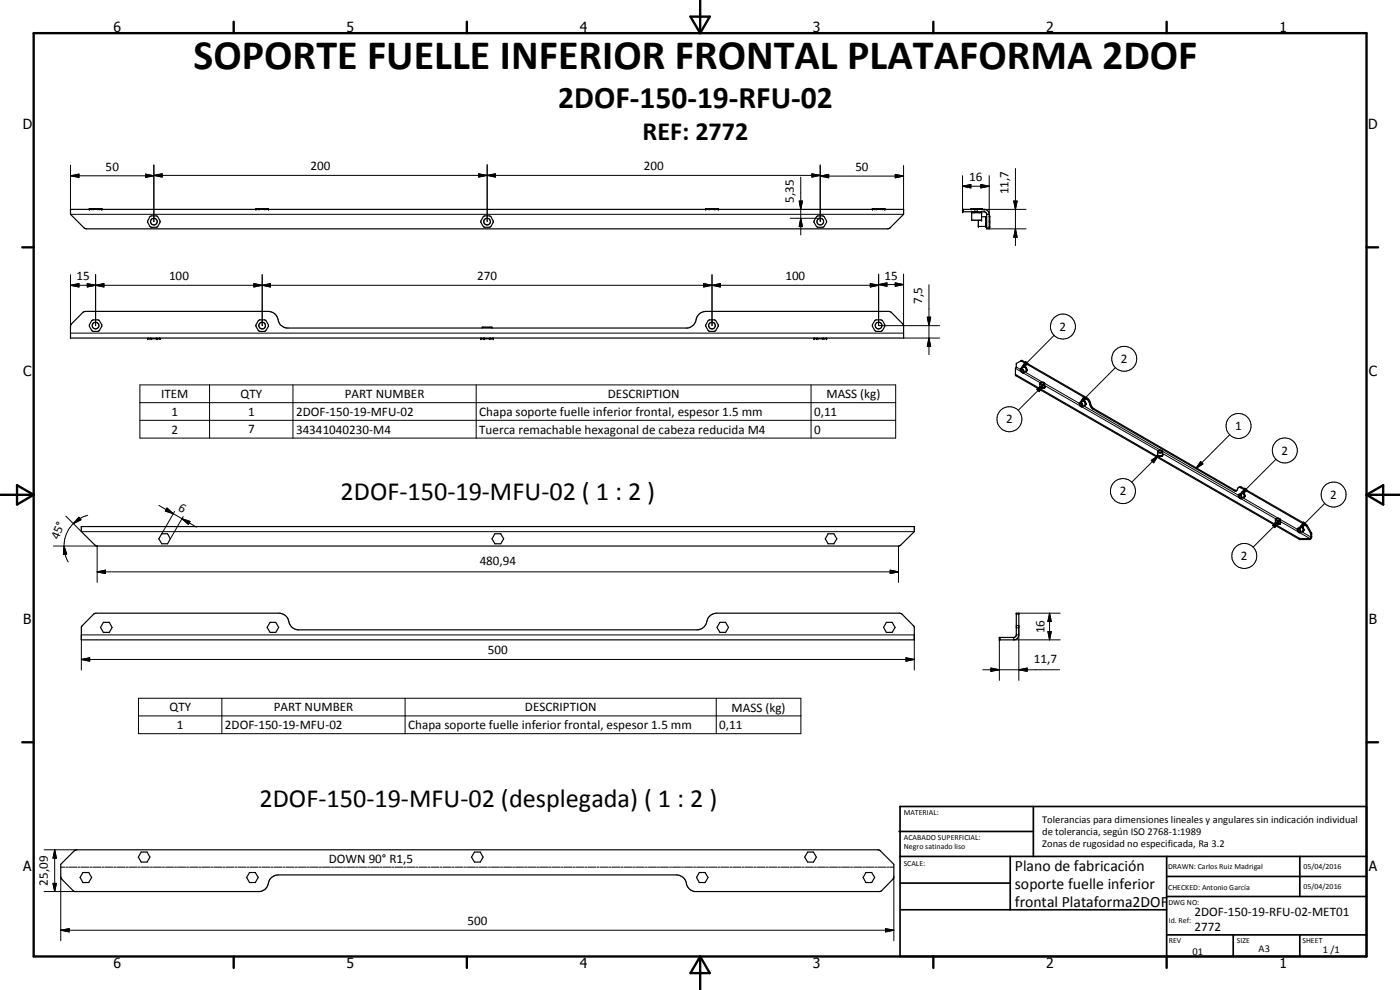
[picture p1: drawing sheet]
<svg xmlns="http://www.w3.org/2000/svg" width="420mm" height="297mm" viewBox="0 0 420 297" stroke-linecap="round" stroke-linejoin="round" font-family="sans-serif">
<g fill="none" stroke="#000" stroke-width=".35">
<path d="M21.2 62.8h250v1.5l-4.2 4.2-.6 .2h-240.5l-.7-.3-4-4.1zM27 62.8l-.2-.1h3.8l-.2 .1M27.5 62.7h.2M27.7 62.7h.1M28 62.7h-.2M29.4 62.7h.2M29.6 62.7h.1M29.8 62.7h-.2M76.8 62.7h3.7l-.1 .1M76.8 62.7l.2 .1M76.8 62.7h.1M77.5 62.7h.3"/>
<path d="M77.7 62.7h.1M77.9 62.7h-.1M79.4 62.7h.2M79.6 62.7h.1M79.8 62.7h-.2M145.1 65l.3-.2h1.5l.4 .2 .7 1.3v.4l-.7 1.3-.4 .2h-1.5l-.3-.2-.8-1.3v-.4zM212 62.8l-.2-.1h3.7l-.1 .1M212.5 62.7l.3 .1M212.7 62.7h.1M212.8 62.7v.1M212.9 62.7h-.1M214.4 62.7h.2"/>
<path d="M214.6 62.7h.1M214.8 62.7h-.2M245.1 65l.3-.2h1.5l.4 .2 .8 1.3v.4l-.8 1.3-.4 .2h-1.5l-.3-.2-.8-1.3v-.4zM262 62.8l-.2-.1h3.7l-.1 .1M262.5 62.7h.2M262.7 62.7h.1M263 62.7h-.2M264.4 62.7h.2M264.6 62.7h.1M264.8 62.7h-.1M288.9 62.8h6.4l1.1 .4 .5 1.1v4.4h-.8v-4.6l-.4-.4-6.8-.2zM291.5 62.7h3.3"/>
<path d="M291.5 62.7h.1M291.5 62.7l.2 .1-.2-.1M291.6 63.5v2.6h3v-2.6M291.6 62.7h-.1M291.6 63.8h3M291.8 63.5l.5 .3M292.9 62.7h.2M292.9 63.5l-.4 .3M293.1 62.7h.1M293.3 63.5l.4 .3M293.3 62.7h-.1M293.6 66.1v1.8h2.5"/>
<path d="M294.4 63.5l-.4 .3M294.6 65h1.5M294.6 62.7h.1M294.7 62.7h.1M294.7 62.7l-.1 .1 .2-.1M295.9 65v2.9M295.9 65.9l.2 .4M295.9 67.4l.2 .4M296.1 64.3h.8M296.1 66.7l-.2 .4M296.1 65.2l-.2 .4M297 65v-.2v3.4v-.2"/>
<path d="M297 66.3v.4M24.9 93.7l.7-.3h54.9a3.1 3.1 0 0 1 3.1 3 3.2 3.2 0 0 0 2.4 2h120.4a3.4 3.4 0 0 0 2.8-3.3l1.1-1.2 1.6-.5h54.9l.7 .3 3.5 3.6 .2 .4v3.7h-250v-3.9zM144.7 98.4v-.2h2.9v.2M44.5 101.4l-.2 .2h3.7l-.1-.2M45.2 101.5h.1M45.2 101.5l-.2 .1M45.3 101.5l.2 .1M47.1 101.5h.1M47.1 101.5l-.2 .1M47.1 101.5l.2 .1M144.5 101.4l-.2 .2h3.7l-.1-.2M145.2 101.5h.1"/>
<path d="M145.3 101.5l.1 .1M145.3 101.5l-.2 .1M147 101.4l.1 .1M147.1 101.5h.1M147.1 101.5l-.2 .1M147.1 101.5l.2 .1M244.5 101.4l-.2 .2h3.8l-.2-.2M245.2 101.5h.1M245.3 101.5l.1 .1M245.3 101.5l-.2 .1M247.1 101.5h.1M247.1 101.5l.2 .1"/>
<path d="M247.1 101.5l-.2 .1M304.7 112.3l85.2 49.2 3.2 .1M306.3 108.3l-1.3 .8v1l-.3 .4 .2 2.2 85 49.1 3.2 .1M306.3 108.3l.5-.1 19.4 11.2a4.5 4.5 0 0 1 1.4 2.4l.7 .8 42.3 24.5 .6 .1M306.3 108.3l19.9 11.4 1.7 3 42.6 24.6h.6l.5-1h.8l19.4 11.3 1.5 2.5 .1 1-.3 .5M306.4 110.6a.79 .79 0 0 1 .7 .4 .79 .79 0 0 1 0 .9 .92 .92 0 0 1-.7-1.3zM306.5 110.8a.48 .48 0 0 1 .5 .3 .48 .48 0 0 1-.2 .6l-.3-.4zM307.2 110.1h.3M307.2 110.1l-.8 .5M307.3 110l.7 .3 .3 .7-.4 .4M307.3 110h.1M307.3 110l-.1 .2"/>
<path d="M307.4 110l.5 .2M307.4 110.1l.2 .1M307.4 110h.1M307.4 110l.1 .1M307.5 110.1l.5 .6M307.7 110.2h.2M307.8 111.4h.2M307.9 110.2l.1 .2M307.9 111.4l-.8 .5M308 111.4h.1M308 110.4l.2 .6M308 110.4v.3"/>
<path d="M308 111.3v.1M308 110.7l.1 .2M308 110.7v.2M308 110.9v.4M308.1 110.9l.1 .1M308.2 111v.1M308.2 111.1l-.2 .3M308.2 111.1l-.3 .3M312 116.1l-.1 .1M312 116.2h.1M312.1 115.1a.91 .91 0 0 0 1.4 0M312.1 116.2l.1 .1"/>
<path d="M312.1 116.2l.4 .3M312.1 116l-.1 .2M312.3 116.3l.7 .1M312.4 115l.5-.2 .4 .3-.6 .3-.4-.2zM312.5 116.5l.2 .1M313 116.4l.5-.2-.2 .3M313 116.4l-.3 .2M313 116.4l.3 .1M313.3 116.5l-.6 .1M313.5 116.2v-1.2a.87 .87 0 0 0-1.4 .1v1l.4 .4M313.5 115.9l.1 .1M313.5 116.1h.1"/>
<path d="M313.6 116l-.2 .5-.8 .1-.7-.4M313.6 116h.1M313.6 116l-.2 .4M313.6 116v.1M324.1 120.8a.85 .85 0 0 1 .7 1.2M324.1 120.8a.87 .87 0 0 0 .7 1.2M324.1 121.1a.45 .45 0 0 1 .6 .2 .45 .45 0 0 1-.2 .6l-.3-.4zM324.8 120.4l.2-.3 .7 .4 .3 .8M325 120.2h.1M325.1 120.2l.5 .2M325.1 120.2l.1 .2M325.2 120.4l-.3-.1-.8 .5"/>
<path d="M325.2 120.4h.1M325.3 120.4h.1M325.4 120.4h.2M325.4 120.4l.3 .5M325.5 121.7h.2M325.6 120.4l.1 .2M325.6 121.6l-.8 .4M325.7 120.6l.2 .6M325.7 120.6v.3M325.7 121.6v.1M325.7 120.9l.2 .3M325.7 121.5h.1"/>
<path d="M325.7 120.9v.6M325.7 121.5v.1M325.9 121.2v.1M325.9 121.3l-.3 .3M326 121.3l-.3 .4M347.4 136.7l.5 .2M347.4 136.7h.2M347.4 135.6a.91 .91 0 0 0 1.5 0M347.4 136.4h.1M347.6 136.7h-.3l.6 .3 .9-.1M347.6 136.7l1.1 .2M347.6 136.7l.1 .1"/>
<path d="M347.7 135.4a.52 .52 0 0 1 .5-.2 .52 .52 0 0 1 .4 .4 .55 .55 0 0 1-.9-.2zM347.8 136.8l.1 .1M347.9 136.9l.1 .1M348.3 136.8l-.3 .2M348.7 136.9l-.7 .1M348.8 136.8l-.1 .1M348.8 136.7l-.5 .1M348.8 136.7v.1M348.9 136.6v-1.2a.95 .95 0 0 0-1.5 0v1.3M348.9 136.6l-.1 .1M348.9 136.4v.1M348.9 136.4l-.1 .5"/>
<path d="M348.9 136.4l-.1 .4M24.4 158h250v1.5l-4.6 4.3h-240.8l-4.6-4.3zM371.7 146.3l.8-.2 19.6 11.3 1.5 2.6v1.3l-.5 .6M371.8 148.3a.78 .78 0 0 1 .8 .5 .78 .78 0 0 1-.2 .8 .88 .88 0 0 1-.6-1.3zM371.8 148.6a.5 .5 0 0 1 .6 .2 .5 .5 0 0 1 0 .6l-.5-.3zM372.6 147.9l.1-.2 .7 .3 .3 .8M372.6 147.9h.3M372.6 147.9l-.8 .4M372.7 147.7h.1M372.8 147.7l.5 .3M372.8 147.7l.1 .2M372.9 147.9l.2 .1"/>
<path d="M373.1 148h.2M373.1 148l.2 .3M373.3 148l.1 .1M373.3 148.3l.2 .3M373.3 149.1l-.8 .5M373.4 149.1v.1M373.4 149.2h.1M373.4 148.1l.2 .7M373.4 148.5h.1M373.4 148.5l.1 .1M373.4 148.4v.1M373.4 149.1h.1"/>
<path d="M373.4 148.1v.2M373.4 149.1h-.1M373.5 148.6l-.1 .5M373.5 148.6l.1 .2M373.6 148.8v.1M373.6 148.9l-.2 .3M373.6 148.9l-.2 .2M373.7 148.8l-.3 .4M382.7 157l.6 .4 .8-.1M382.7 157.1l.5 .3M382.7 157.1l.4 .1M382.8 155.9a.92 .92 0 0 1 1.4-.1l-.1 1.4"/>
<path d="M382.8 155.9a.83 .83 0 0 0 1.4 .1M382.8 156.8l-.1 .3M382.8 155.9v.9l.4 .5M383.1 155.8a.44 .44 0 0 1 .5-.2 .44 .44 0 0 1 .3 .5 .49 .49 0 0 1-.5 .1 .49 .49 0 0 1-.3-.4zM383.1 157.2h.6M383.2 157.3v.1M383.2 157.4h.2M383.7 157.2l-.3 .2M383.7 157.2h.2M383.9 157.2l.1 .1M384 157.3l-.6 .1M384.1 157.2l-.1 .1"/>
<path d="M384.2 156.8h.1M384.3 156.8l-.2 .5M384.3 156.8l-.4 .4M389.4 158.6a.71 .71 0 0 1 .8 .4 .71 .71 0 0 1-.2 .9l-.5-.5zM390.4 157.9h.1M390.4 157.9l-.2 .2M390.4 157.9l.7 .3 .3 .8M390.5 157.9l.5 .3M390.5 157.9l.1 .2M390.6 158.1l.5 .6M390.6 158.1l-.2-.1-.9 .5M390.7 158.2h.3"/>
<path d="M390.9 159.4l.2 .1M391 158.2l.1 .1M391 159.4l-.8 .4M391.1 158.3l.2 .6M391.1 159.3v.1M391.1 158.7h.1M391.1 159.3h.1M391.1 158.7v.6M391.1 159.3l-.1 .1M391.3 158.9v.1M391.3 159l-.2 .3M391.4 159l-.3 .5"/>
<path d="M48.5 160.1h1.8l.8 1.6-.8 1.5h-1.8l-.8-1.5zM148.5 160.1h1.8l.9 1.6-.9 1.5h-1.8l-.9-1.5zM248.5 160.1h1.8l.9 1.6-.9 1.5h-1.8l-.8-1.5zM393.1 161.6v.3M28.1 184.3l.7-.3h54.9a3.4 3.4 0 0 1 3.2 3.3l1.1 1.2 1.2 .5h120.4a3.4 3.4 0 0 0 2.8-3.3 3 3 0 0 1 2.7-1.7h54.9l.7 .3 3.7 3.7v4h-250l.1-4zM31 186.7h1.8l.8 1.6-.8 1.4h-1.8l-.8-1.4zM81.1 186.7h1.7l.8 1.6-.8 1.4h-1.7l-.9-1.4zM216.1 186.7h1.7l.8 1.6-.8 1.4h-1.7l-.9-1.4zM266 186.7h1.7l.9 1.6-.9 1.4h-1.7l-.8-1.4zM304.2 191.3l.7-.4 .1-.4v-6.5h.8l-.2 7.1a1.34 1.34 0 0 1-1.4 .9M304.2 191.3h-4.3v.7h4.3M304.2 191.3v.7"/>
<path d="M22.3 255.3l.7-.3h240.5l.6 .1 4.2 4.2-.1 4.2-3.6 3.8-.5 .2h-55.6a3.5 3.5 0 0 1-2.8-3.3 3.2 3.2 0 0 0-2.7-1.7h-119.5a3 3 0 0 0-3 2.5 2.98 2.98 0 0 1-2.5 2.5h-55.5l-.5-.2-3.4-3.5-.4-.7v-3.8zM42.4 255.7h1.7l.9 1.5-.9 1.5h-1.7l-.9-1.5zM142.4 255.7h1.7l.9 1.5-.9 1.5h-1.7l-.9-1.5zM242.4 255.7h1.7l.9 1.5-.9 1.5h-1.7l-.9-1.5zM24.9 261.8h1.7l.9 1.5-.9 1.5h-1.7l-.9-1.5zM74.9 261.8h1.7l.9 1.5-.9 1.5h-1.7l-.9-1.5zM209.9 261.8h1.7l.9 1.5-.9 1.5h-1.7l-.9-1.5zM259.9 261.8h1.7l.9 1.5-.9 1.5h-1.7l-.9-1.5z"/>
<circle cx="46.2" cy="66.5" r="1.88"/>
<circle cx="46.2" cy="66.5" r="1.01"/>
<circle cx="146.2" cy="66.5" r="1"/>
<circle cx="246.2" cy="66.5" r="1"/>
<circle cx="28.7" cy="97.7" r="1.88"/>
<circle cx="28.7" cy="97.7" r=".99"/>
<circle cx="78.7" cy="97.7" r="1"/>
<circle cx="78.7" cy="97.7" r="1.89"/>
<circle cx="213.7" cy="97.7" r="1"/>
<circle cx="213.7" cy="97.7" r="1.89"/>
<circle cx="263.7" cy="97.7" r="1"/>
<circle cx="263.7" cy="97.7" r="1.88"/>
<circle cx="389.8" cy="159.2" r=".39"/>
</g>
<g fill="none" stroke="#000" stroke-width=".3">
<path d="M21.2 52.7l2.5-.5v1zM21.2 52.7h25M21.2 49.6v13.2M43.7 52.2l2.5 .5-2.5 .5zM46.2 52.6l2.5-.4v.9zM46.2 49.4v17.1M46.2 52.6h200M143.7 52.2l2.5 .4-2.5 .5zM146.2 52.6l2.5-.4v.9zM146.2 49.4v17.1M240.3 53.1v17.4M243.7 52.2l2.5 .4-2.5 .5z"/>
<path d="M246.2 52.8l2.5-.5v1zM246.2 49.4v17.1M246.2 52.8h25M268.7 52.3l2.5 .5-2.5 .5zM271.2 49.7v13.1M288.9 55.9l2.5-.5v1zM288.9 55.9h8M288.9 52.7v10.1M294.4 55.4l2.5 .5-2.5 .5zM296.9 52.7v11.6M304.7 50.5v23.2M21.2 64.3h250"/>
<path d="M237.1 65.5h9.1M239.8 60.3h1l-.5 2.5zM240.3 65.5l.5 2.5h-1zM289.2 62.8v.7M293.3 62.8v.7M295.3 62.8v.7M296.1 68.4h.8M296.9 68.7h11M304.2 60.3h1.1l-.6 2.5zM304.7 68.7l.6 2.5h-1.1zM307.9 62.8h-15.3v.7M21.2 85.6l2.5-.5v1z"/>
<path d="M21.2 99.9h250M21.2 82.4v15.4M21.2 85.6h242.5M26.2 85.1l2.5 .5-2.5 .5zM26.2 85.1l5 1v-1l-5 1zM28.7 85.6l2.5-.5v1zM28.7 82.4v15.3M76.2 85.1l2.5 .5-2.5 .5zM76.2 85.1l5 1v-1l-5 1zM78.7 85.6l2.5-.5v1zM78.7 82.4v15.3M211.2 85.1l2.5 .5-2.5 .5z"/>
<path d="M211.2 85.1l5 1v-1l-5 1zM213.7 85.6l2.5-.5v1zM213.7 82.4v15.3M261.2 85.1l2.5 .5-2.5 .5zM263.7 85.4l2.5-.5v1zM263.7 82.2v15.5h18.3M263.7 85.4h7.5M268.7 84.9l2.5 .5-2.5 .5zM271.2 82.2v15.6M278.3 95.2h1l-.5 2.5zM278.8 85.4v21M42 115.5h226.8v15.9h-226.8z"/>
<path d="M62.9 115.5v15.9M87.9 115.5v15.9M142.9 115.5v15.9M243.4 115.5v15.9M271.2 101.4h10.8M278.8 101.4l.5 2.5h-1zM304.7 110.5l1.8 1M304.9 112.4v.3M305 110.1l1.2 .7M306.8 108.2l-.2 .1M307 111.9l5.2 3M307.1 110.2l.2-.3 .7 .3 .3 .9-.3 .4h-.2"/>
<path d="M307.6 111.6l5.3 3.1M307.8 108.5l.7 .7-2.1 1.4zM311.2 116.8l2.1-1.4-1.4 2.1zM312.1 115.9l-.2 .3 .7 .4 .9-.1 .2-.5-.2-.1M313.3 115.4l-7.7 7.7M313.5 115l10.4 6M313.5 115.7l10.7 6.1M316.3 100.6l-9.9 10M325.3 119l.7 .7-2.1 1.4zM326.2 119.4l-.2 .1M334.8 110.3l-10.9 10.8M42 120.8h226.8"/>
<path d="M42 126.1h226.8M324.7 122.1l22.8 13.2M324.8 120.4l.2-.3 .7 .3 .3 .9-.3 .5-.2-.1M325.3 121.8l23 13.3M327.3 121l-.3 .2M328.3 122.6l-.2 .2M345.5 138.1l2.1-1.4-1.4 2.2zM347.4 136.3l-.2 .4 .7 .3 .9-.1 .3-.5-.2-.1M347.6 136.7l-8 8M348.9 135.4l22.8 13.2M348.9 136.1l23 13.3M360.3 138.5l.7 .7-2.1 1.4z"/>
<path d="M369.1 130.4l-10.2 10.2M382.9 137.8l-10.7 10.8M19.8 154.9l4.6 4.6h250M22 157.1a9.4 9.4 0 0 0-2.8 6.7M23.7 155.2l.6 .8-2.3 1.1zM26.3 154.6a8.5 8.5 0 0 0-4.3 2.5M47.7 151.6l4.3 2.5M50.1 152.4l1.9 1.7-2.4-.8zM52 154.1l2.6 1.5M52.4 153.5l-3.9 6.6M54.6 155.6l2.4 .9-.5 .9zM54.6 155.6l4.4 2.6"/>
<path d="M55 155l-3.9 6.7M370.6 147.1l-.3 .1M372.4 149.6l10.5 6.1M372.5 148l.2-.4 .7 .4 .3 .8-.3 .6-.2-.2M372.7 146.2l-.3 .1M373 149.4l10.6 6.1M373.6 146.5l.7 .7-2.1 1.4zM381.9 157.6l2.1-1.4-1.4 2.1zM382.8 156.7l-.2 .4 .7 .4 .9-.2 .2-.5-.2-.1M384 156.2l-7.9 8M384.2 155.9l5.1 2.9M384.2 156.5l5.4 3.1"/>
<path d="M390.1 159.9l3 1.7M390.2 158.2l.2-.4 .7 .4 .3 .8-.3 .6-.2-.2M390.7 159.6l2.7 1.5 .2-.1M391.2 156.6l.8 .8-2.2 1.4zM392.1 157.4l-.3 .2M392.3 157.7l-.2 .2M393.5 159.8l-.2 .1M397.6 151l-7.8 7.8M16 163.8h13.2v11M19.2 163.8l.8 2.4-1 .2zM19.2 163.8a9.6 9.6 0 0 0 1.3 4.8M29.2 171.6l2.5-.5v1z"/>
<path d="M29.2 171.6h240.5M267.2 171.1l2.5 .5-2.5 .5zM269.7 163.8v11M389.9 161.5v.3M390.3 161.6v.3M393.6 160.1l-.2 .2M24.4 197.9l2.5-.5v1zM24.4 197.9h250M271.9 197.4l2.5 .5-2.5 .5zM299.9 192v12.1M300.2 191.3v.7M304.2 192h14"/>
<path d="M305 190.5h.8M305 184.3h.8M305 187.7h.8v16.4M305 188.4h.8M305.8 184h12.4M314.5 189.5h1l-.5 2.5zM315 184l.5 2.5h-1zM315 184v8M24.4 201v-10.5h250v10.5M41.6 209.5h198.8v10.6h-198.8zM41.6 214.8h198.8M66.6 209.5v10.6"/>
<path d="M121.6 209.5v10.6M215 209.5v10.6M294.9 201h23.1M297.4 200.4l2.5 .6-2.5 .4zM305.8 201l2.5-.6v1zM13.2 255h9.8M16.4 255l.5 2.5h-1zM16.4 255v12.5M13.2 267.5h9.5M15.9 265h1l-.5 2.5zM18.2 279.1l2.6-.5v1zM18.2 260.2h1.3"/>
<path d="M18.2 279.1h250.1M18.2 263.1v19.2M19.8 260.2h.6M20.6 260.2h2.5M23.4 260.2h.6M24.3 260.2h2.4M27 260.2h.6M27.9 260.2h2.4M30.6 260.2h.6M31.5 260.2h2.4M34.2 260.2h.7M35.2 260.2h2.4"/>
<path d="M37.9 260.2h.6M38.8 260.2h2.4M41.5 260.2h.6M42.4 260.2h2.4M45.1 260.2h.7M46 260.2h2.5M48.8 260.2h.5M49.7 260.2h2.4M52.4 260.2h.6M53.3 260.2h2.4M56 260.2h.6M56.9 260.2h2.4"/>
<path d="M59.6 260.2h.6M60.5 260.2h2.4M63.2 260.2h.6M64.2 260.2h2.4M66.9 260.2h.6M67.8 260.2h2.4M70.5 260.2h.6M71.4 260.2h2.4M74.1 260.2h.6M75 260.2h2.4M77.8 260.2h.5M78.6 260.2h2.5"/>
<path d="M81.4 260.2h.5M82.2 260.2h2.5M85 260.2h.6M85.9 260.2h2.4M88.6 260.2h.6M89.5 260.2h2.4M92.2 260.2h.6M93.1 260.2h2.4M95.8 260.2h.7M96.8 260.2h2.4M99.5 260.2h.6M100.4 260.2h2.4"/>
<path d="M103.1 260.2h.6M104 260.2h2.4M106.7 260.2h.6M107.6 260.2h2.5M110.4 260.2h.5M111.2 260.2h2.5M113.9 260.2h.7M114.9 260.2h2.4M117.6 260.2h.6M118.5 260.2h2.4M121.2 260.2h.6M122.1 260.2h2.4"/>
<path d="M124.8 260.2h.6M125.8 260.2h2.4M128.5 260.2h.6M129.4 260.2h2.4M132.1 260.2h.6M133 260.2h2.4M135.7 260.2h.6M136.6 260.2h2.4M139.3 260.2h.6M140.2 260.2h2.5M142.9 260.2h.6M143.8 260.2h2.5"/>
<path d="M146.6 260.2h.6M147.5 260.2h2.4M150.2 260.2h.6M151.1 260.2h2.4M153.8 260.2h.6M154.7 260.2h2.4M157.4 260.2h.7M158.4 260.2h2.4M161.1 260.2h.6M162 260.2h2.4M164.7 260.2h.6M165.6 260.2h2.4"/>
<path d="M168.3 260.2h.6M169.2 260.2h2.5M171.9 260.2h.6M172.8 260.2h2.4M175.5 260.2h.7M176.5 260.2h2.4M179.2 260.2h.6M180.1 260.2h2.4M182.8 260.2h.6M183.7 260.2h2.4M186.4 260.2h.6M187.4 260.2h2.4"/>
<path d="M190.1 260.2h.6M191 260.2h2.4M193.7 260.2h.6M194.6 260.2h2.4M197.3 260.2h.6M198.2 260.2h2.4M200.9 260.2h.6M201.8 260.2h2.4M204.5 260.2h.6M205.4 260.2h2.4M208.2 260.2h.6M209.1 260.2h2.4"/>
<path d="M211.8 260.2h.6M212.7 260.2h2.4M215.4 260.2h.6M216.3 260.2h2.4M219 260.2h.7M220 260.2h2.4M222.7 260.2h.6M223.6 260.2h2.4M226.3 260.2h.6M227.2 260.2h2.4M229.9 260.2h.6M230.8 260.2h2.4"/>
<path d="M233.5 260.2h.6M234.4 260.2h2.4M237.1 260.2h.7M238.1 260.2h2.4M240.8 260.2h.6M241.7 260.2h2.4M244.4 260.2h.6M245.3 260.2h2.4M248 260.2h.6M249 260.2h2.4M251.7 260.2h.6M252.5 260.2h2.5"/>
<path d="M255.3 260.2h.6M256.2 260.2h2.4M258.9 260.2h.6M259.8 260.2h2.4M262.5 260.2h.6M263.4 260.2h2.4M265.8 278.6l2.5 .5-2.5 .5zM266.1 260.2h.6M267 260.2h1.3M268.3 263.1v19.2"/>
<circle cx="319" cy="98" r="3.8"/>
<circle cx="337.4" cy="107.7" r="3.7"/>
<circle cx="302.9" cy="125.8" r="3.7"/>
<circle cx="371.7" cy="127.8" r="3.8"/>
<circle cx="385.6" cy="135.1" r="3.8"/>
<circle cx="337" cy="147.3" r="3.8"/>
<circle cx="400.3" cy="148.4" r="3.8"/>
<circle cx="373.4" cy="166.8" r="3.8"/>
</g>
<g fill="#000">
<circle cx="26.8" cy="62.7" r=".18"/>
<circle cx="27.5" cy="62.7" r=".18"/>
<circle cx="28" cy="62.7" r=".18"/>
<circle cx="29.4" cy="62.7" r=".18"/>
<circle cx="29.8" cy="62.7" r=".18"/>
<circle cx="30.6" cy="62.7" r=".18"/>
<circle cx="76.8" cy="62.7" r=".18"/>
<circle cx="77.5" cy="62.7" r=".18"/>
<circle cx="77.9" cy="62.7" r=".18"/>
<circle cx="79.4" cy="62.7" r=".18"/>
<circle cx="79.8" cy="62.7" r=".18"/>
<circle cx="80.5" cy="62.7" r=".18"/>
<circle cx="211.8" cy="62.7" r=".18"/>
<circle cx="212.5" cy="62.7" r=".18"/>
<circle cx="212.9" cy="62.7" r=".18"/>
<circle cx="214.4" cy="62.7" r=".18"/>
<circle cx="214.8" cy="62.7" r=".18"/>
<circle cx="215.5" cy="62.7" r=".18"/>
<circle cx="261.8" cy="62.7" r=".18"/>
<circle cx="262.5" cy="62.7" r=".18"/>
<circle cx="263" cy="62.7" r=".18"/>
<circle cx="264.4" cy="62.7" r=".18"/>
<circle cx="264.8" cy="62.7" r=".18"/>
<circle cx="265.5" cy="62.7" r=".18"/>
<circle cx="288.9" cy="63.5" r=".18"/>
<circle cx="288.9" cy="62.8" r=".18"/>
<circle cx="291.4" cy="62.7" r=".18"/>
<circle cx="291.6" cy="63.8" r=".18"/>
<circle cx="291.6" cy="62.7" r=".18"/>
<circle cx="292.9" cy="62.7" r=".18"/>
<circle cx="293.3" cy="62.7" r=".18"/>
<circle cx="293.6" cy="67.9" r=".18"/>
<circle cx="294.6" cy="66.1" r=".18"/>
<circle cx="294.6" cy="63.8" r=".18"/>
<circle cx="294.6" cy="62.7" r=".18"/>
<circle cx="294.8" cy="62.7" r=".18"/>
<circle cx="295.9" cy="67.9" r=".18"/>
<circle cx="295.9" cy="65" r=".18"/>
<circle cx="297" cy="66.3" r=".18"/>
<circle cx="297" cy="66.7" r=".18"/>
<circle cx="297" cy="65" r=".18"/>
<circle cx="297" cy="64.8" r=".18"/>
<circle cx="297" cy="68" r=".18"/>
<circle cx="297" cy="68.2" r=".18"/>
<circle cx="147.6" cy="98.2" r=".18"/>
<circle cx="44.3" cy="101.6" r=".18"/>
<circle cx="44.3" cy="101.5" r=".18"/>
<circle cx="45" cy="101.6" r=".18"/>
<circle cx="45.5" cy="101.6" r=".18"/>
<circle cx="46.9" cy="101.6" r=".18"/>
<circle cx="47.3" cy="101.6" r=".18"/>
<circle cx="48" cy="101.5" r=".18"/>
<circle cx="48" cy="101.6" r=".18"/>
<circle cx="144.3" cy="101.5" r=".18"/>
<circle cx="144.3" cy="101.6" r=".18"/>
<circle cx="145.1" cy="101.6" r=".18"/>
<circle cx="145.4" cy="101.6" r=".18"/>
<circle cx="146.9" cy="101.6" r=".18"/>
<circle cx="147.3" cy="101.6" r=".18"/>
<circle cx="148" cy="101.6" r=".18"/>
<circle cx="148" cy="101.5" r=".18"/>
<circle cx="244.3" cy="101.6" r=".18"/>
<circle cx="244.3" cy="101.5" r=".18"/>
<circle cx="245.1" cy="101.6" r=".18"/>
<circle cx="245.4" cy="101.6" r=".18"/>
<circle cx="246.9" cy="101.6" r=".18"/>
<circle cx="247.3" cy="101.6" r=".18"/>
<circle cx="248.1" cy="101.6" r=".18"/>
<circle cx="248.1" cy="101.5" r=".18"/>
<circle cx="313.6" cy="116" r=".18"/>
<circle cx="325.7" cy="121.6" r=".18"/>
<circle cx="348.9" cy="136.4" r=".18"/>
<circle cx="384.2" cy="156.9" r=".18"/>
<circle cx="391.1" cy="159.4" r=".18"/>
<circle cx="299.9" cy="191.3" r=".18"/>
<circle cx="299.9" cy="192" r=".18"/>
</g>
<g fill="none" stroke="#000" stroke-width=".71">
<path d="M10.1 9.9h400v277.1h-400zM70.1 6.5v3.4M140.1 6.5v3.4M207.2 5h5.8l-2.9 4.9zM210.1 0v9.9M280.1 6.5v3.4M350.1 6.5v3.4M6.7 74.2h3.4M410.1 74.2h3.5M.1 148.5h10M5.1 145.6l5 2.9-5 2.9zM410.1 148.5h10"/>
<path d="M410.1 148.5l5-2.9v5.8zM6.7 222.7h3.4M410.1 222.7h3.5M70.1 287v3.4M140.1 287v3.4M210.1 287v10M210.1 287l2.9 5h-5.8zM280.1 287v3.4M350.1 287v3.4"/>
</g>
<g fill="none" stroke="#000" stroke-width=".51">
<path d="M269.8 249.5h40.3M270.1 242h140v45h-140zM270.1 257h140M303.2 257v16M310.1 242v15M350.1 257v30M390.1 257v12M270.1 265h33.1M270.1 273h80M350.1 269h60M350.1 263h60M350.1 280.5h60"/>
<path d="M370.1 280.5v6.5M390.1 280.5v6.5"/>
</g>
<g fill="#000">
<path d="M21.2 52.7l2.5-.5v1zM43.7 52.2l2.5 .5-2.5 .5zM46.2 52.6l2.5-.4v.9zM143.7 52.2l2.5 .4-2.5 .5zM146.2 52.6l2.5-.4v.9zM243.7 52.2l2.5 .4-2.5 .5zM246.2 52.8l2.5-.5v1zM268.7 52.3l2.5 .5-2.5 .5zM288.9 55.9l2.5-.5v1zM294.4 55.4l2.5 .5-2.5 .5zM239.8 60.3h1l-.5 2.5zM240.3 65.5l.5 2.5h-1z"/>
<path d="M304.2 60.3h1.1l-.6 2.5zM304.7 68.7l.6 2.5h-1.1zM21.2 85.6l2.5-.5v1zM26.2 85.1l2.5 .5-2.5 .5zM28.7 85.6l2.5-.5v1zM76.2 85.1l2.5 .5-2.5 .5zM78.7 85.6l2.5-.5v1zM211.2 85.1l2.5 .5-2.5 .5zM213.7 85.6l2.5-.5v1zM261.2 85.1l2.5 .5-2.5 .5zM263.7 85.4l2.5-.5v1zM268.7 84.9l2.5 .5-2.5 .5z"/>
<path d="M278.3 95.2h1l-.5 2.5zM278.8 101.4l.5 2.5h-1zM307.8 108.5l.7 .7-2.1 1.4zM311.2 116.8l2.1-1.4-1.4 2.1zM325.3 119l.7 .7-2.1 1.4zM345.5 138.1l2.1-1.4-1.4 2.2zM360.3 138.5l.7 .7-2.1 1.4zM23.7 155.2l.6 .8-2.3 1.1zM50.1 152.4l1.9 1.7-2.4-.8zM54.6 155.6l2.4 .9-.5 .9zM373.6 146.5l.7 .7-2.1 1.4zM381.9 157.6l2.1-1.4-1.4 2.1z"/>
<path d="M391.2 156.6l.8 .8-2.2 1.4zM19.2 163.8l.8 2.4-1 .2zM29.2 171.6l2.5-.5v1zM267.2 171.1l2.5 .5-2.5 .5zM24.4 197.9l2.5-.5v1zM271.9 197.4l2.5 .5-2.5 .5zM314.5 189.5h1l-.5 2.5zM315 184l.5 2.5h-1zM297.4 200.4l2.5 .6-2.5 .4zM305.8 201l2.5-.6v1zM16.4 255l.5 2.5h-1zM15.9 265h1l-.5 2.5z"/>
<path d="M18.2 279.1l2.6-.5v1zM265.8 278.6l2.5 .5-2.5 .5z"/>
</g>
<text font-size="12.6" x="58.1" y="20.7">SOPORTE FUELLE INFERIOR FRONTAL PLATAFORMA 2DOF</text>
<text font-size="9.4" x="167.5" y="32.5">2DOF-150-19-RFU-02</text>
<g font-size="7.9">
<text x="192.9" y="42">REF: 2772</text>
<text x="102.2" y="150.2">2DOF-150-19-MFU-02 ( 1 : 2 )</text>
<text x="77.9" y="242.1">2DOF-150-19-MFU-02 (desplegada) ( 1 : 2 )</text>
</g>
<g font-size="4.7">
<text x="304.6" y="261.2">Plano de fabricación</text>
<text x="304.6" y="266.6">soporte fuelle inferior</text>
<text x="304.6" y="272">frontal Plataforma2DOF</text>
</g>
<g font-size="4.2">
<text x="34" y="9.6">6</text>
<text x="104" y="9.6">5</text>
<text x="174" y="9.6">4</text>
<text x="244" y="9.6">3</text>
<text x="314" y="9.6">2</text>
<text x="384" y="9.6">1</text>
<text x="6.8" y="38.7">D</text>
<text x="410.6" y="38.7">D</text>
<text x="7" y="112.9">C</text>
<text x="410.8" y="112.9">C</text>
<text x="7" y="187.1">B</text>
<text x="410.8" y="187.1">B</text>
<text x="7" y="261.4">A</text>
<text x="410.8" y="261.4">A</text>
<text x="34" y="290.4">6</text>
<text x="104" y="290.4">5</text>
<text x="174" y="290.4">4</text>
<text x="244" y="290.4">3</text>
<text x="314" y="290.4">2</text>
<text x="384" y="290.4">1</text>
</g>
<g font-size="3.9">
<text x="31.7" y="51.2">50</text>
<text x="93.2" y="51.1">200</text>
<text x="193.2" y="51.1">200</text>
<text x="256.7" y="51.3">50</text>
<text x="290.9" y="54.4">16</text>
<text x="302.7" y="58.3" transform="rotate(-90 302.7 58.3)">11,7</text>
<text x="238.2" y="60.9" transform="rotate(-90 238.2 60.9)">5,35</text>
<text x="265.4" y="83.9">15</text>
<text x="23" y="84">15</text>
<text x="50.7" y="84">100</text>
<text x="143.2" y="84">270</text>
<text x="235.7" y="84">100</text>
<text x="276.7" y="91.2" transform="rotate(-90 276.7 91.2)">7,5</text>
<text x="318" y="99.3">2</text>
<text x="336.4" y="108.9">2</text>
<text x="48.4" y="119.4">ITEM</text>
<text x="72.2" y="119.4">QTY</text>
<text x="103.5" y="119.4">PART NUMBER</text>
<text x="182.4" y="119.4">DESCRIPTION</text>
<text x="248" y="119.5">MASS (kg)</text>
<text x="51.5" y="124.8">1</text>
<text x="74.5" y="124.8">1</text>
<text x="88.8" y="124.8">2DOF-150-19-MFU-02</text>
<text x="143.8" y="124.8">Chapa soporte fuelle inferior frontal, espesor 1.5 mm</text>
<text x="244.3" y="124.8">0,11</text>
<text x="51.5" y="130.1">2</text>
<text x="74.5" y="130">7</text>
<text x="88.8" y="130.1">34341040230-M4</text>
<text x="143.8" y="130.2">Tuerca remachable hexagonal de cabeza reducida M4</text>
<text x="244.3" y="130.1">0</text>
<text x="302" y="127">2</text>
<text x="370.7" y="129.1">1</text>
<text x="384.6" y="136.4">2</text>
<text x="336" y="148.6">2</text>
<text x="399.2" y="149.6">2</text>
<text x="53.2" y="153.1" transform="rotate(30 53.2 153.1)">6</text>
<text x="17.5" y="162.1" transform="rotate(-67 17.5 162.1)">45°</text>
<text x="144" y="169.5">480,94</text>
<text x="372.4" y="168.1">2</text>
<text x="313.4" y="190" transform="rotate(-90 313.4 190)">16</text>
<text x="146.4" y="196.3">500</text>
<text x="310.2" y="198.9">11,7</text>
<text x="50.9" y="213.4">QTY</text>
<text x="82.2" y="213.4">PART NUMBER</text>
<text x="157.6" y="213.4">DESCRIPTION</text>
<text x="219.6" y="213.5">MASS (kg)</text>
<text x="53.1" y="218.7">1</text>
<text x="67.5" y="218.7">2DOF-150-19-MFU-02</text>
<text x="122.5" y="218.8">Chapa soporte fuelle inferior frontal, espesor 1.5 mm</text>
<text x="215.8" y="218.7">0,11</text>
<text x="98.7" y="258.9">DOWN 90° R1,5</text>
<text x="14.3" y="265.7" transform="rotate(-90 14.3 265.7)">25,09</text>
<text x="358.5" y="275">2DOF-150-19-RFU-02-MET01</text>
<text x="140.3" y="277.5">500</text>
<text x="358.5" y="279.4">2772</text>
</g>
<g font-size="3.1">
<text x="312.7" y="246.8">Tolerancias para dimensiones lineales y angulares sin indicación individual</text>
<text x="312.7" y="250.4">de tolerancia, según ISO 2768-1:1989</text>
<text x="312.7" y="254">Zonas de rugosidad no especificada, Ra 3.2</text>
<text x="357.9" y="286.4">01</text>
<text x="377.7" y="285.6">A3</text>
<text x="397" y="285.9">1 /1</text>
</g>
<g font-size="2.4">
<text x="271.2" y="244.4">MATERIAL:</text>
<text x="271.3" y="252">ACABADO SUPERFICIAL:</text>
<text x="271.3" y="254.6">Negro satinado liso</text>
<text x="271.2" y="259.7">SCALE:</text>
<text x="350.6" y="260.8">DRAWN: Carlos Ruiz Madrigal</text>
<text x="391.2" y="260.6">05/04/2016</text>
<text x="350.6" y="267.1">CHECKED: Antonio García</text>
<text x="391.2" y="266.7">05/04/2016</text>
<text x="350.6" y="271.4">DWG NO:</text>
<text x="350.8" y="276.9">Id. Ref:</text>
<text x="350.8" y="282.8">REV</text>
<text x="371.2" y="282.9">SIZE</text>
<text x="390.9" y="282.9">SHEET</text>
</g>
</svg>
